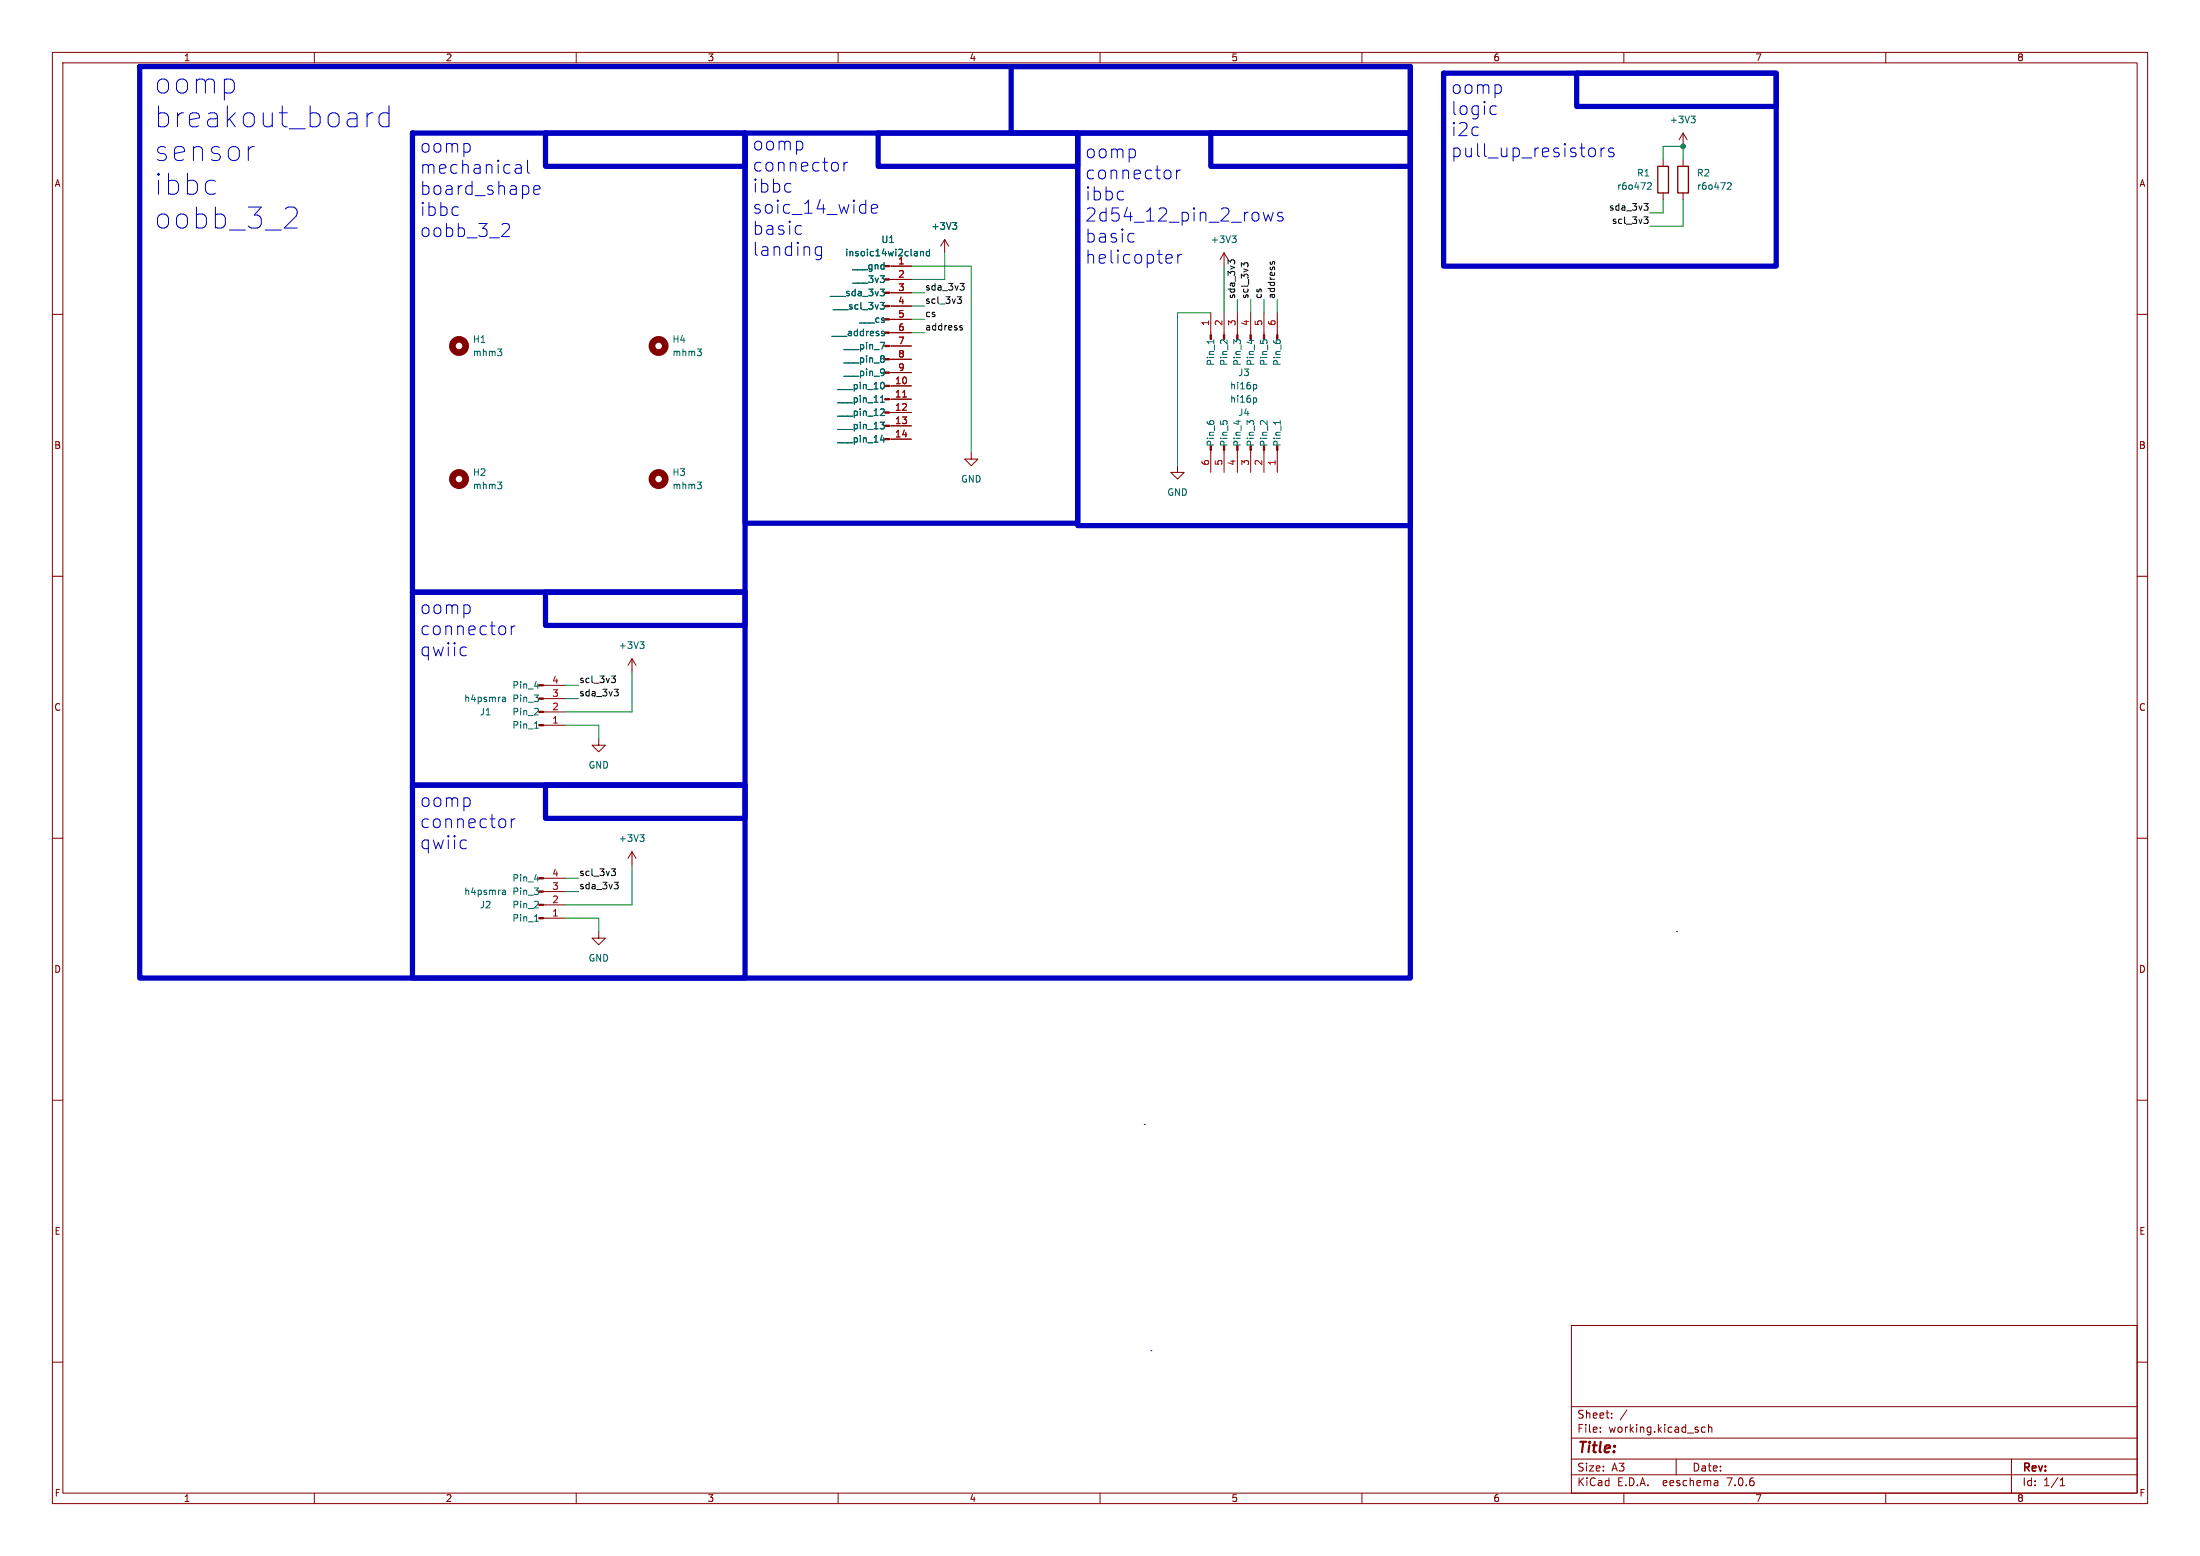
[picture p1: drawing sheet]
<svg xmlns="http://www.w3.org/2000/svg" width="420mm" height="297mm" viewBox="0 0 420 297" stroke-linecap="round" stroke-linejoin="round" font-family="sans-serif">
<g fill="none" stroke="#840000" stroke-width=".19">
<path d="M10 10h400v277h-400zM12 12h396v273h-396zM60 10v2M110 10v2M160 10v2M210 10v2M260 10v2M310 10v2M360 10v2M317.5 30.5v1.3M317.5 36.8v1.3M321.3 25.4v2.5"/>
<path d="M321.3 30.5v1.3M321.3 36.8v1.3M321.3 25.4l-.8 1.3M321.3 25.4l.8 1.3M10 60h2M169.8 58.4h4.2M169.8 55.9h4.2M169.8 53.3h4.2M169.8 50.8h4.2M180.3 45.7l-.7 1.3M180.3 45.7v2.6M180.3 45.7l.8 1.3"/>
<path d="M231.1 59.7v4.2M233.7 48.3v2.5M233.7 59.7v4.2M233.7 48.3l-.8 1.2M233.7 48.3l.7 1.2M236.2 59.7v4.2M238.8 59.7v4.2M241.3 59.7v4.2M243.8 59.7v4.2M408 60h2M169.8 78.7h4.2M169.8 76.2h4.2"/>
<path d="M169.8 73.7h4.2M169.8 71.1h4.2M169.8 68.6h4.2M169.8 66h4.2M169.8 63.5h4.2M169.8 61h4.2M169.8 83.8h4.2M169.8 81.3h4.2M185.4 86.4v1.2h1.3l-1.3 1.3-1.3-1.3h1.3M224.8 88.9v1.3h1.3l-1.3 1.2-1.3-1.2h1.3M231.1 86v4.2M233.7 86v4.2"/>
<path d="M236.2 86v4.2M238.8 86v4.2M241.3 86v4.2M243.8 86v4.2M10 110h2M408 110h2M103.7 130.8h4.2M103.7 133.4h4.2M103.7 135.9h4.2M103.7 138.4h4.2M120.6 125.7l-.7 1.3M120.6 125.7v2.6"/>
<path d="M120.6 125.7l.8 1.3M10 160h2M114.3 141v1.2h1.3l-1.3 1.3-1.3-1.3h1.3M408 160h2M103.7 167.6h4.2M103.7 170.2h4.2M103.7 172.7h4.2M103.7 175.3h4.2M114.3 177.8v1.3h1.3l-1.3 1.2-1.3-1.2h1.3M120.6 162.6v2.5M120.6 162.6l-.7 1.2M120.6 162.6l.8 1.2"/>
<path d="M10 210h2M408 210h2M10 260h2M300 253h108v32h-108zM408 260h2M300 278.5h108M300 274.5h108M300 268.5h108M305.5 273.2v.2M305.5 272.5v.1M307.7 270.5v.2M307.7 269.8v.1"/>
<path d="M310.6 269.1l-1.3 1.9M320 278.5v3M325.5 272.5l-.4-.1-.3 .3 .1 .6h.6M326.2 272.5l.2-.1 .3 .1 .1 .9M326.2 271.9v1.5M384 278.5v6.5M60 285v2M110 285v2M160 285v2M210 285v2M260 285v2M300 281.5h108"/>
<path d="M310 285v2M327.9 282.7v.9M327.9 283.5l-.1 .1M327.9 282.9l-.1 .1M360 285v2M393.3 283.6h.9M393.3 282.5l.4-.4v1.5"/>
</g>
<g fill="#840000" stroke="#840000" stroke-width=".19">
<path d="M102.9 167.5h.8v.3h-.8z"/>
<path d="M102.9 170.1h.8v.2h-.8z"/>
<path d="M102.9 172.6h.8v.2h-.8z"/>
<path d="M102.9 175.1h.8v.3h-.8z"/>
<path d="M102.9 130.7h.8v.2h-.8z"/>
<path d="M102.9 133.2h.8v.3h-.8z"/>
<path d="M102.9 135.8h.8v.2h-.8z"/>
<path d="M102.9 138.3h.8v.3h-.8z"/>
<path d="M243.7 63.9h.3v.9h-.3z"/>
<path d="M241.2 63.9h.2v.9h-.2z"/>
<path d="M238.6 63.9h.3v.9h-.3z"/>
<path d="M236.1 63.9h.2v.9h-.2z"/>
<path d="M233.6 63.9h.2v.9h-.2z"/>
<path d="M231 63.9h.3v.9h-.3z"/>
<path d="M231 85.1h.3v.9h-.3z"/>
<path d="M233.6 85.1h.2v.9h-.2z"/>
<path d="M236.1 85.1h.2v.9h-.2z"/>
<path d="M238.6 85.1h.3v.9h-.3z"/>
<path d="M241.2 85.1h.2v.9h-.2z"/>
<path d="M243.7 85.1h.3v.9h-.3z"/>
<path d="M168.9 83.7h.9v.2h-.9z"/>
<path d="M168.9 81.2h.9v.2h-.9z"/>
<path d="M168.9 78.6h.9v.3h-.9z"/>
<path d="M168.9 76.1h.9v.2h-.9z"/>
<path d="M168.9 73.5h.9v.3h-.9z"/>
<path d="M168.9 71h.9v.2h-.9z"/>
<path d="M168.9 68.5h.9v.2h-.9z"/>
<path d="M168.9 65.9h.9v.3h-.9z"/>
<path d="M168.9 63.4h.9v.2h-.9z"/>
<path d="M168.9 60.8h.9v.3h-.9z"/>
<path d="M168.9 58.3h.9v.2h-.9z"/>
<path d="M168.9 55.8h.9v.2h-.9z"/>
<path d="M168.9 53.2h.9v.3h-.9z"/>
<path d="M168.9 50.7h.9v.2h-.9z"/>
</g>
<g fill="none" stroke="#006464" stroke-width=".19">
<path d="M314.6 34.9h.4l.3 .3-.8 .9h.8M323.6 22.9v.3l-.2 .2M329.8 34.9h.5l.2 .3-.8 .9h.8M168 55.2h.8l-.4 .5 .4 .1v.4l-.2 .3h-.4M168 57.7h.8l-.4 .5 .4 .1v.5l-.2 .2h-.4M175.1 48.1v.7M175.1 48.8h-.1M175.1 48.3l-.1 .1M175.7 48v.8M175.7 48.1l.2-.1 .3 .1 .1 .7M177.4 48.1l-.3-.1-.3 .2 .2 .6h.4M177.4 47.6v1.2"/>
<path d="M181.9 42.5h.7l-.4 .5M182.4 43l.2 .2v.3l-.2 .3M235.2 45h.8l-.4 .5M235.7 45.5l.3 .3v.3l-.3 .2M95 66.6h.8l-.4 .5M95.5 67.1l.3 .2v.3l-.3 .3M133.1 66.6h.8l-.4 .5M133.6 67.1l.3 .2v.3l-.3 .3M168 65.3h.9l-.6 1.3M168.1 76.8h.7M168.2 75.8l.3-.3v1.3M168.3 78l.4 .1 .1 .3-.8 .9h.8"/>
<path d="M168.5 63.7h.3v.2l-.4 .2M168.5 63.2l.3 .1M168.5 73a.79 .79 0 0 1 0 1.2M168.8 68v.3M168.8 68.6v.4M168.8 70.6v.8M168.8 71v.1M231.7 64.9v.7M233.1 64.9h.4M234.3 64.9v.7M238.9 64.8v.8M239.4 73.4l.4 .1 .1 .1-.1 .5-.4 .1"/>
<path d="M239.4 75.9l.4 .1 .1 .2-.1 .5-.4 .1M95 92h.8l-.4 .5M95.5 92.5l.3 .2v.3l-.3 .3M133.1 92h.8l-.4 .5M133.6 92.5l.3 .2v.3l-.3 .3M168 80.6h.8l-.4 .5M168.1 84h.8M168.6 81.1l.2 .2v.3l-.2 .3M168.7 83.6v.8M236.4 80.2v.8M240.7 80.3h.5M241.9 80.3v.8"/>
<path d="M244.4 80.3v.7M95.9 133.1h.5l.1 .8M95.9 133.9h.6M96.5 133.4l-.6 .1M102 136.5h.8M102.1 139h.7M102.1 131h.7M102.7 135.3v.4M122.2 122.5h.7l-.4 .5M122.7 123l.2 .2v.3l-.2 .3M122.2 159.3h.7l-.4 .5M122.7 159.8l.2 .3v.3l-.2 .2"/>
<path d="M95.9 170h.5l.1 .8M95.9 170.7h.6M96.5 170.2l-.6 .1M102 173.3h.8M102.1 175.8h.7M102.1 167.8h.7M102.7 172.2v.4"/>
</g>
<path d="M316.5 31.8h2v5h-2zM320.3 31.8h2v5h-2z" fill="none" stroke="#840000" stroke-width=".25"/>
<g fill="none" stroke="#840000" stroke-width="1.3">
<circle cx="87.6" cy="66" r="1.27"/>
<circle cx="125.7" cy="66" r="1.27"/>
<circle cx="87.6" cy="91.4" r="1.27"/>
<circle cx="125.7" cy="91.4" r="1.27"/>
</g>
<path d="M172.3 75.8h.8" fill="none" stroke="#a90000" stroke-width=".19"/>
<g fill="none" stroke="#0f0f0f" stroke-width=".19">
<path d="M313.8 38.9h.8l-.4 .4 .4 .2v.4l-.2 .2h-.4M182.7 56.6h.8l-.4 .5 .4 .1v.5l-.2 .2h-.4M183.3 54.1h.8l-.5 .5 .4 .1 .1 .4-.3 .3h-.3M235.7 50.2v-.3l-.2-.3-.5 .1-.1 .3-.5-.4v.8M238.2 50.8v-.4l-.2-.2h-.4l-.1 .4-.5-.4v.7M242.5 50v.4M243.3 50.3v-.3l-.2-.1-.3 .5M313.8 41.4h.8l-.4 .5 .4 .1v.4l-.2 .3h-.4M183.3 62.5l.5 .2-.1 .2-.4 .1M183.3 62.2h.4M116.7 129h.8l-.4 .5 .3 .1 .1 .5-.3 .2h-.3M117.2 131.6h.8l-.4 .5 .4 .1v.4l-.2 .2h-.4"/>
<path d="M116.7 165.9h.8l-.4 .4 .3 .2 .1 .4-.3 .2h-.3M117.2 168.4h.8l-.4 .5 .4 .1v.4l-.2 .3h-.4"/>
</g>
<g fill="none" stroke="#0000c2" stroke-width=".19">
<path d="M48.5 28l-.7 .2M55 39.5h1a1.09 1.09 0 0 1 .5 1.7l-2.2 2.3h2.4M70.1 21.5v2.7M71.2 21.5a1.02 1.02 0 0 0-1.1 .8M74.3 21.7l-.4-.2h-.8l-.6 .4-.1 .4v1.1l.3 .6 .4 .2h.8l.4-.2M74.3 20.2v4M98.4 31.5l.3-.1 .7 .1 .1 .3v1.3M98.4 33l.3 .1 .8-.1M99.5 32l-1.1 .2M100.7 30.6v2.1l.4 .4M101.9 36.3l1.2-.3-.1-.4-.7-.2-.4 .4 .1 1.2 .3 .1 .7-.1M159.9 31.2l.1 .3-.1 .9"/>
<path d="M161.1 31v1.7M161.8 31a.63 .63 0 0 0-.7 .5M166.3 39.9l1.2-.3-.1-.4-.7-.2-.4 .4 .2 1.2 .2 .1 .7-.1M223.4 32.7l.1 .2-.1 1M224.6 32.5v1.6M225.3 32.5a.64 .64 0 0 0-.7 .4M284.9 20.2l.8 .1M285.7 21.7l-.8 .2M304.1 28.2l.5 .5v.7l-.5 .5M305.7 28.2v1.7M306.4 28.2a.64 .64 0 0 0-.7 .5M308 28.4l-.6-.2-.3 .4 .1 .4 .8 .2 .2 .2-.2 .4-.2 .1-.7-.1"/>
<path d="M96.2 42.7h.6a.68 .68 0 0 1 .3 1l-1.4 1.5h1.6M152.8 43.1l.2 .1M153 44.6l-.2 .1M155.8 48.5l.3 .3 .7-.2M156.8 47.1v2a.68 .68 0 0 1-1 .4M156.8 47.2l-.7-.1-.3 .2M216.3 44.5l.2 .2M216.5 46.1l-.2 .1M222.9 48.6l.8 .1 .1 .5-1.2 .2M223.7 50.1l-.8 .1M224.8 48.6v1.6M225.6 48.6a.64 .64 0 0 0-.8 .4"/>
<path d="M241.2 40.5l.4 1.7 .5-1.2 .5 1.2 .5-1.7M244.8 40.6l-.5-.1-.4 .4 .1 .3 .8 .3 .2 .2-.2 .4-.2 .1-.7-.1M96.4 119.7l.1 .3-.1 .9M97.6 119.5v1.6M98.3 119.5a.64 .64 0 0 0-.7 .5M88.8 123.5l.2 .1M89 125l-.2 .2M96.4 156.5l.1 .3-.1 .9M97.6 156.3v1.7M98.3 156.3a.64 .64 0 0 0-.7 .5M88.8 160.3l.2 .1M89 161.9l-.2 .1"/>
<path d="M320 177.8h.1M218.4 214.6h.1M219.7 257.8h.1"/>
</g>
<path d="M203.7 29.3l-.6-.1-.4 .4v.6l.2 .3h.8M203.7 29.2v1.6a.54 .54 0 0 1-.9 .3M263.7 29.2h.8M264.3 30.5h.2M265.1 29.9l.9-.2-.1-.4-.5-.1-.3 .3 .1 1h.7M266.9 29.2v1.3M267.5 29.2l-.4 .1-.2 .3" fill="none" stroke="#fff" stroke-width=".5"/>
<g fill="none" stroke="#fff" stroke-width=".8">
<path d="M203.3 16.9l-.4-.2h-.6l-.4 .2-.2 .4 .2 .5 1.4 .4 .1 .4-.1 .6-.4 .2h-.8l-.4-.2M205 18l1.9-.4-.2-.7-.4-.2h-.8l-.3 .2-.2 .4v1.5l.2 .4 .3 .2h.8l.4-.2M208.6 17.1a.99 .99 0 0 1 1.7 .2v2.1M208.6 16.7v2.7M213.5 16.9l-.3-.2h-.6l-.4 .2-.2 .4 .2 .5 1.3 .4 .2 .4-.2 .6-.3 .2h-.8l-.4-.2M215.4 17.1a1.09 1.09 0 0 1 1.1-.4 1.09 1.09 0 0 1 .8 .8v1.1a1.09 1.09 0 0 1-1 .8 1.09 1.09 0 0 1-1-.8v-1.1zM219.1 16.7v2.7M220.2 16.7a1.02 1.02 0 0 0-1.1 .8M220.6 19.7h3M224.6 15.4v.3M224.6 16.7v2.7M224.6 15.4l-.2 .1 .2 .2"/>
<path d="M224.6 15.4l.2 .1-.2 .2M226.5 16.9l.4-.2h.7l.6 .4 .2 .4v1.1l-.4 .6-.4 .2h-.7l-.4-.2M226.5 15.4v4M230.1 16.9l.4-.2h.8l.5 .4 .2 .4v1.1l-.4 .6-.3 .2h-.8l-.4-.2M230.1 15.4v4M235.4 16.9l-.3-.2h-.8l-.6 .4-.2 .4v1.1l.4 .6 .4 .2h.8l.3-.2M236.2 19.7h3.1M240.2 17.1a1.09 1.09 0 0 1 1.1-.4 1.09 1.09 0 0 1 .8 .8v1.1a1.09 1.09 0 0 1-1 .8 1.09 1.09 0 0 1-1.1-.8v-1.1zM243.8 17.1a1.09 1.09 0 0 1 1.1-.4 1.09 1.09 0 0 1 .8 .8v1.1a1.09 1.09 0 0 1-1 .8 1.09 1.09 0 0 1-1.1-.8v-1.1zM247.4 16.9l.4-.2h.8l.6 .4 .1 .4v1.1l-.3 .6-.4 .2h-.8l-.4-.2M247.4 15.4v4M251.1 16.9l.3-.2h.8l.6 .4 .2 .4v1.1l-.4 .6-.4 .2h-.8l-.3-.2"/>
<path d="M251.1 15.4v4M253.7 19.7h3.1M257.3 15.4h2.5l-1.3 1.5a1.09 1.09 0 0 1 1.3 .7v1l-.4 .6-.3 .2h-1.2l-.6-.4M260.6 19.7h3M264.4 15.7l.6-.3h.9a1.09 1.09 0 0 1 .6 1.7l-2.3 2.3h2.5M334.6 17.1l.4-.2h.8l.4 .2 .3 .5v1.2l-.3 .5-.4 .2h-.8l-.4-.2"/>
</g>
<path d="M194.6 18.3h.8M194.6 16h.8M194.7 15.5l-.1 .2 .1 .3M194.7 15.5h.7M194.9 16.6v.5l.2 .1 .3-.1v-.5M195.4 13.9v.3l-.2 .2-.6-.1v-.4l.3-.1 .1 .6M195.4 17.8h-.8v.3l.1 .2M195.4 14.9l-.8 .1v.3l.1 .2M195.4 16.6l-.8 .1v.5" fill="none" stroke="#fff" stroke-width=".25"/>
<path d="M138.6 28.1h.7a.81 .81 0 0 1 .5 1.3l-1.8 1.7h1.9" fill="none" stroke="#fff" stroke-width=".75"/>
<g fill="none" stroke="#0000c2" stroke-width="1">
<path d="M26.7 12.7h242.5v174h-242.5zM193 12.7h76.2v12.7h-76.2zM275.6 14h63.5v36.8h-63.5zM301 14h38.1v6.3h-38.1zM78.7 25.4h63.5v87.6h-63.5zM104.1 25.4h38.1v6.4h-38.1zM142.2 25.4h63.5v74.5h-63.5zM167.6 25.4h38.1v6.4h-38.1zM205.7 25.4h63.5v74.9h-63.5zM231.1 25.4h38.1v6.4h-38.1zM78.7 113h63.5v36.9h-63.5zM104.1 113h38.1v6.4h-38.1z"/>
<path d="M78.7 149.9h63.5v36.8h-63.5zM104.1 149.9h38.1v6.3h-38.1z"/>
</g>
<g fill="none" stroke="#009600" stroke-width=".19">
<path d="M317.5 30.5v-2.6h3.8v2.6M317.5 38.1v2.5h-2.5M321.3 38.1v5.1h-6.3M174 50.8h11.4v35.6M174 58.4h2.5M174 55.9h2.5M180.3 48.3v5h-6.3M231.1 59.7h-6.3v29.2M233.7 50.8v8.9M236.2 57.2v2.5M238.8 57.2v2.5M241.3 57.2v2.5"/>
<path d="M243.8 57.2v2.5M174 61h2.5M174 63.5h2.5M107.9 138.4h6.4v2.6M107.9 130.8h2.6M107.9 133.4h2.6M120.6 128.3v7.6h-12.7M107.9 175.3h6.4v2.5M107.9 170.2h2.6M107.9 167.6h2.6M120.6 165.1v7.6h-12.7"/>
</g>
<circle cx="321.3" cy="27.9" r=".46" fill="#009600" stroke="#009600" stroke-width=".19"/>
<g font-size="5.6" fill="#0000c2">
<text x="29.2" y="18.3">oomp</text>
<text x="29.2" y="24.7">breakout_board</text>
<text x="29.2" y="31.1">sensor</text>
<text x="29.2" y="37.6">ibbc</text>
<text x="29.2" y="44">oobb_3_2</text>
</g>
<g font-size="5.6" fill="#fff">
<text x="305.4" y="20.1">i2c_pullup</text>
<text x="124.3" y="119.1">qwiic</text>
<text x="124.3" y="156">qwiic</text>
</g>
<text font-size="4.2" fill="#fff" x="110.7" y="31.5">bs_oobb_3_2</text>
<g font-size="3.5" fill="#0000c2">
<text x="276.9" y="18.2">oomp</text>
<text x="276.9" y="22.2">logic</text>
<text x="80" y="29.4">oomp</text>
<text x="143.5" y="28.9">oomp</text>
<text x="276.9" y="26.2">i2c</text>
<text x="80" y="33.4">mechanical</text>
<text x="143.5" y="33">connector</text>
<text x="207" y="30.4">oomp</text>
<text x="207" y="34.5">connector</text>
<text x="276.9" y="30.2">pull_up_resistors</text>
<text x="80" y="37.4">board_shape</text>
<text x="80" y="41.4">ibbc</text>
<text x="143.5" y="37">ibbc</text>
<text x="143.5" y="41">soic_14_wide</text>
<text x="207" y="38.5">ibbc</text>
<text x="80" y="45.5">oobb_3_2</text>
<text x="143.5" y="45">basic</text>
<text x="207" y="42.5">2d54_12_pin_2_rows</text>
<text x="207" y="46.5">basic</text>
<text x="143.5" y="49.1">landing</text>
<text x="207" y="50.6">helicopter</text>
<text x="80" y="117.4">oomp</text>
<text x="80" y="121.5">connector</text>
<text x="80" y="125.5">qwiic</text>
<text x="80" y="154.3">oomp</text>
<text x="80" y="158.3">connector</text>
<text x="80" y="162.3">qwiic</text>
</g>
<g font-size="2.8" fill="#fff">
<text x="176.9" y="30.8">ibbc_soic_landing</text>
<text x="235.1" y="30.8">ibbc_2d54_helicopter</text>
</g>
<text font-size="2.8" fill="#840000" x="301" y="277.9">Title:</text>
<g font-size="2.1" fill="#840000">
<text x="301" y="273.7">File:</text>
<text x="301" y="271">Sheet:</text>
<text x="307.1" y="273.7">working.kicad_sch</text>
<text x="301" y="281.1">Size:</text>
<text x="307.6" y="281.1">A3</text>
<text x="323" y="281.1">Date:</text>
<text x="386" y="281.3">Rev:</text>
<text x="301" y="283.9">KiCad</text>
<text x="308.7" y="283.9">E.D.A.</text>
<text x="317.6" y="283.9">eeschema</text>
<text x="330" y="283.9">7.0.6</text>
<text x="386" y="283.9">Id:</text>
<text x="390.1" y="283.9">1/1</text>
</g>
<g font-size="1.8" fill="#840000">
<text x="35" y="11.9">1</text>
<text x="85" y="11.9">2</text>
<text x="135" y="11.9">3</text>
<text x="185" y="11.9">4</text>
<text x="235" y="11.9">5</text>
<text x="285" y="11.9">6</text>
<text x="335" y="11.9">7</text>
<text x="385" y="11.9">8</text>
<text x="10.3" y="35.9">A</text>
<text x="408.3" y="35.9">A</text>
<text x="10.3" y="85.9">B</text>
<text x="408.2" y="85.9">B</text>
<text x="10.3" y="135.9">C</text>
<text x="408.2" y="135.9">C</text>
<text x="10.3" y="185.9">D</text>
<text x="408.2" y="185.9">D</text>
<text x="10.3" y="235.9">E</text>
<text x="408.3" y="235.9">E</text>
<text x="10.3" y="285.9">F</text>
<text x="35" y="286.9">1</text>
<text x="85" y="286.9">2</text>
<text x="135" y="286.9">3</text>
<text x="185" y="286.9">4</text>
<text x="235" y="286.9">5</text>
<text x="285" y="286.9">6</text>
<text x="335" y="286.9">7</text>
<text x="385" y="286.9">8</text>
<text x="408.3" y="285.9">F</text>
</g>
<g font-size="1.8" fill="#fff">
<text x="303.5" y="20.1" transform="rotate(-90 303.5 20.1)">name</text>
<text x="106.7" y="31.5" transform="rotate(-90 106.7 31.5)">name</text>
<text x="170.2" y="31.5" transform="rotate(-90 170.2 31.5)">name</text>
<text x="233.7" y="31.5" transform="rotate(-90 233.7 31.5)">name</text>
<text x="106.7" y="119.1" transform="rotate(-90 106.7 119.1)">name</text>
<text x="106.7" y="156" transform="rotate(-90 106.7 156)">name</text>
</g>
<g font-size="1.8" fill="#006464">
<text x="318.7" y="23.7">+3V3</text>
<text x="312.4" y="33.9">R1</text>
<text x="323.9" y="33.9">R2</text>
<text x="308.6" y="36.4">r6o472</text>
<text x="323.9" y="36.4">r6o472</text>
<text x="168.2" y="46.6">U1</text>
<text x="177.7" y="44">+3V3</text>
<text x="231" y="46.6">+3V3</text>
<text x="161.2" y="49.1">insoic14wi2cland</text>
<text x="162.6" y="51.7">___gnd</text>
<text x="158.4" y="56.7">___sda_3v3</text>
<text x="158.9" y="59.3">___scl_3v3</text>
<text x="162.7" y="54.2">___3v3</text>
<text x="90.2" y="65.6">H1</text>
<text x="128.3" y="65.6">H4</text>
<text x="158.7" y="64.4">___address</text>
<text x="163.9" y="61.8">___cs</text>
<text x="90.2" y="68.2">mhm3</text>
<text x="128.3" y="68.2">mhm3</text>
<text x="161" y="66.9">___pin_7</text>
<text x="161" y="69.4">___pin_8</text>
<text x="161" y="72">___pin_9</text>
<text x="232" y="69.9" transform="rotate(-90 232 69.9)">Pin_1</text>
<text x="234.5" y="69.9" transform="rotate(-90 234.5 69.9)">Pin_2</text>
<text x="236.3" y="72">J3</text>
<text x="237.1" y="69.9" transform="rotate(-90 237.1 69.9)">Pin_3</text>
<text x="239.6" y="69.9" transform="rotate(-90 239.6 69.9)">Pin_4</text>
<text x="242.2" y="69.9" transform="rotate(-90 242.2 69.9)">Pin_5</text>
<text x="244.7" y="69.9" transform="rotate(-90 244.7 69.9)">Pin_6</text>
<text x="159.8" y="74.5">___pin_10</text>
<text x="159.8" y="77.1">___pin_11</text>
<text x="234.7" y="74.5">hi16p</text>
<text x="234.7" y="77.1">hi16p</text>
<text x="159.8" y="79.6">___pin_12</text>
<text x="159.8" y="82.1">___pin_13</text>
<text x="236.3" y="79.6">J4</text>
<text x="159.8" y="84.7">___pin_14</text>
<text x="232" y="85.3" transform="rotate(-90 232 85.3)">Pin_6</text>
<text x="234.5" y="85.3" transform="rotate(-90 234.5 85.3)">Pin_5</text>
<text x="237.1" y="85.3" transform="rotate(-90 237.1 85.3)">Pin_4</text>
<text x="239.6" y="85.3" transform="rotate(-90 239.6 85.3)">Pin_3</text>
<text x="242.2" y="85.3" transform="rotate(-90 242.2 85.3)">Pin_2</text>
<text x="244.7" y="85.3" transform="rotate(-90 244.7 85.3)">Pin_1</text>
<text x="90.2" y="93.6">mhm3</text>
<text x="90.2" y="91">H2</text>
<text x="128.3" y="93.6">mhm3</text>
<text x="128.3" y="91">H3</text>
<text x="183.4" y="92.3">GND</text>
<text x="222.8" y="94.8">GND</text>
<text x="118" y="124.1">+3V3</text>
<text x="97.7" y="131.7">Pin_4</text>
<text x="88.5" y="134.2">h4psmra</text>
<text x="91.5" y="136.8">J1</text>
<text x="97.7" y="136.8">Pin_2</text>
<text x="97.7" y="134.2">Pin_3</text>
<text x="97.7" y="139.3">Pin_1</text>
<text x="112.3" y="146.9">GND</text>
<text x="118" y="160.9">+3V3</text>
<text x="88.5" y="171">h4psmra</text>
<text x="91.5" y="173.6">J2</text>
<text x="97.7" y="173.6">Pin_2</text>
<text x="97.7" y="171">Pin_3</text>
<text x="97.7" y="168.5">Pin_4</text>
<text x="97.7" y="176.1">Pin_1</text>
<text x="112.3" y="183.7">GND</text>
</g>
<g font-size="1.8" fill="#0f0f0f">
<text x="307.1" y="40.3">sda_3v3</text>
<text x="307.6" y="42.8">scl_3v3</text>
<text x="176.5" y="55.5">sda_3v3</text>
<text x="176.5" y="58.1">scl_3v3</text>
<text x="235.9" y="57.2" transform="rotate(-90 235.9 57.2)">sda_3v3</text>
<text x="238.4" y="57.2" transform="rotate(-90 238.4 57.2)">scl_3v3</text>
<text x="241" y="57.2" transform="rotate(-90 241 57.2)">cs</text>
<text x="243.5" y="57.2" transform="rotate(-90 243.5 57.2)">address</text>
<text x="176.5" y="63.2">address</text>
<text x="176.5" y="60.6">cs</text>
<text x="110.5" y="130.5">scl_3v3</text>
<text x="110.5" y="133">sda_3v3</text>
<text x="110.5" y="167.3">scl_3v3</text>
<text x="110.5" y="169.8">sda_3v3</text>
</g>
<g font-size="1.8" fill="#a90000">
<text x="171.4" y="50.5">1</text>
<text x="171.4" y="53.1">2</text>
<text x="171.4" y="55.6">3</text>
<text x="171.4" y="58.2">4</text>
<text x="171.4" y="60.7">5</text>
<text x="171.4" y="63.2">6</text>
<text x="171.4" y="65.8">7</text>
<text x="230.9" y="62.3" transform="rotate(-90 230.9 62.3)">1</text>
<text x="233.4" y="62.3" transform="rotate(-90 233.4 62.3)">2</text>
<text x="236" y="62.3" transform="rotate(-90 236 62.3)">3</text>
<text x="238.5" y="62.3" transform="rotate(-90 238.5 62.3)">4</text>
<text x="241" y="62.3" transform="rotate(-90 241 62.3)">5</text>
<text x="243.6" y="62.3" transform="rotate(-90 243.6 62.3)">6</text>
<text x="171.4" y="68.3">8</text>
<text x="171.4" y="70.9">9</text>
<text x="170.8" y="73.4">10</text>
<text x="170.8" y="75.9">11</text>
<text x="170.8" y="78.5">12</text>
<text x="170.8" y="81">13</text>
<text x="170.8" y="83.6">14</text>
<text x="230.9" y="89" transform="rotate(-90 230.9 89)">6</text>
<text x="233.4" y="89" transform="rotate(-90 233.4 89)">5</text>
<text x="236" y="89" transform="rotate(-90 236 89)">4</text>
<text x="238.5" y="89" transform="rotate(-90 238.5 89)">3</text>
<text x="241" y="89" transform="rotate(-90 241 89)">2</text>
<text x="243.6" y="89" transform="rotate(-90 243.6 89)">1</text>
<text x="105.3" y="130.6">4</text>
<text x="105.3" y="135.6">2</text>
<text x="105.3" y="133.1">3</text>
<text x="105.3" y="138.2">1</text>
<text x="105.3" y="167.4">4</text>
<text x="105.3" y="172.5">2</text>
<text x="105.3" y="169.9">3</text>
<text x="105.3" y="175">1</text>
</g>
</svg>
